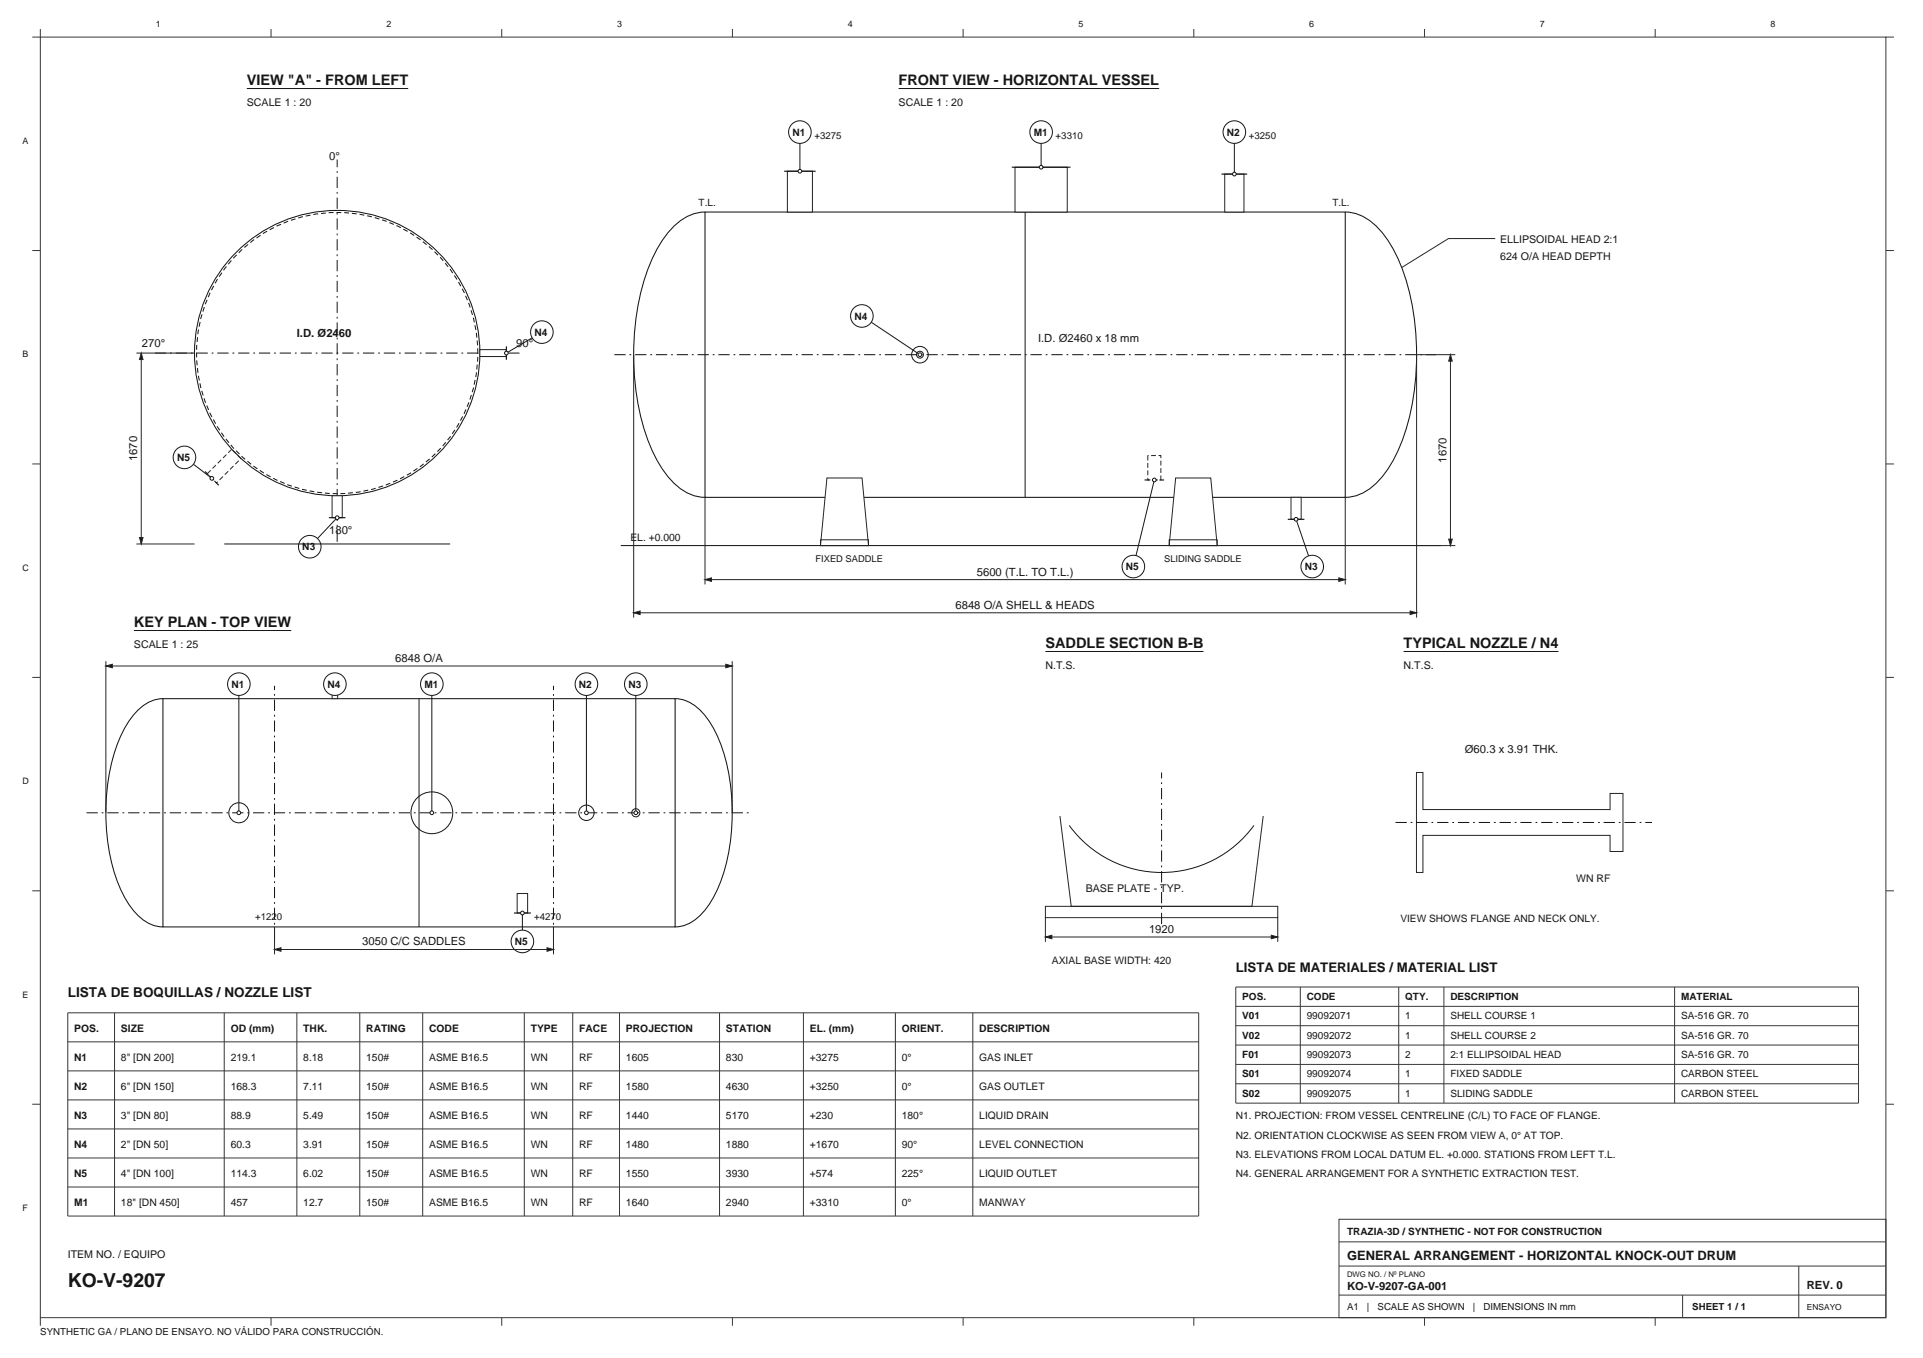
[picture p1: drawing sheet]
<svg xmlns="http://www.w3.org/2000/svg" width="841mm" height="594mm" viewBox="0 0 841 594" stroke-linecap="round" stroke-linejoin="round" font-family="sans-serif">
<g fill="none" stroke="#373737" stroke-width=".44">
<path d="M17.6 16.2h807.2v560.2h-807.2zM17.6 12.7v3.5h-3.5M118.5 12.7v3.5M219.4 12.7v3.5M320.3 12.7v3.5M421.2 12.7v3.5M522.1 12.7v3.5M623 12.7v3.5M723.9 12.7v3.5M824.8 16.2h3.5M14.1 109.6h3.5M824.8 109.6h3.5"/>
<path d="M14.1 202.9h3.5M824.8 202.9h3.5M14.1 296.3h3.5M824.8 296.3h3.5M14.1 389.7h3.5M824.8 389.7h3.5M14.1 483h3.5M824.8 483h3.5M585.6 533.3h239.2v43.1h-239.2zM585.6 553.8h239.2M585.6 543.2h239.2M786.7 553.8v22.6"/>
<path d="M17.6 576.4v3.5M118.5 576.4v3.5M219.4 576.4v3.5M320.3 576.4v3.5M421.2 576.4v3.5M522.1 576.4v3.5M585.6 566.5h239.2M623 576.4v3.5M723.9 576.4v3.5M735.9 566.5v9.9"/>
</g>
<path d="M308.3 92.7h280v124.8h-280zM308.3 92.7a21.1 21.1 0 0 0-15.7 8.6 74.4 74.4 0 0 0-14.4 37.3 112.8 112.8 0 0 0 6.7 57.8 39.8 39.8 0 0 0 15.1 18.9 17.1 17.1 0 0 0 8.3 2.2M588.3 92.7a21.1 21.1 0 0 1 15.8 8.6 74.4 74.4 0 0 1 14.3 37.3 112.8 112.8 0 0 1-6.6 57.8 39.8 39.8 0 0 1-15.2 18.9 17.1 17.1 0 0 1-8.3 2.2" fill="none" stroke="#151515" stroke-width=".46"/>
<path d="M448.3 92.7v124.8M271.5 238.6h358.6" fill="none" stroke="#151515" stroke-width=".44"/>
<path d="M268.7 155.1h359.3" fill="none" stroke="#151515" stroke-width=".44" stroke-dasharray="4.9 1.7 .8 1.7" stroke-linecap="butt"/>
<path d="M361.7 209.1h15.3l2.8 29.5h-21z" fill-rule="evenodd" fill="#fff" stroke="#242424" stroke-width=".44"/>
<path d="M358.8 236.1h21v2.5h-21z" fill="none" stroke="#242424" stroke-width=".44"/>
<path d="M514.1 209.1h15.4l2.8 29.5h-21z" fill-rule="evenodd" fill="#fff" stroke="#242424" stroke-width=".44"/>
<path d="M511.3 236.1h21v2.5h-21z" fill="none" stroke="#242424" stroke-width=".44"/>
<path d="M344.4 74.9h10.9v17.8h-10.9z" fill-rule="evenodd" fill="#fff" stroke="#242424" stroke-width=".44"/>
<path d="M342.9 74.9h13.8" fill="none" stroke="#151515" stroke-width=".51"/>
<path d="M349.8 57.8v17.1" fill="none" stroke="#151515" stroke-width=".44"/>
<g fill="#fff" stroke="#151515" stroke-width=".44">
<circle cx="349.8" cy="74.9" r=".81"/>
<circle cx="349.8" cy="57.8" r="4.9"/>
</g>
<path d="M535.6 76.1h8.4v16.6h-8.4z" fill-rule="evenodd" fill="#fff" stroke="#242424" stroke-width=".44"/>
<path d="M534.2 76.1h11.2" fill="none" stroke="#151515" stroke-width=".51"/>
<path d="M539.8 57.8v18.3" fill="none" stroke="#151515" stroke-width=".44"/>
<g fill="#fff" stroke="#151515" stroke-width=".44">
<circle cx="539.8" cy="76.1" r=".81"/>
<circle cx="539.8" cy="57.8" r="4.9"/>
</g>
<path d="M564.6 217.5h4.5v9.6h-4.5z" fill-rule="evenodd" fill="#fff" stroke="#242424" stroke-width=".44"/>
<path d="M563.2 227.1h7.3" fill="none" stroke="#151515" stroke-width=".51"/>
<path d="M566.8 227.1l7.1 20.7" fill="none" stroke="#151515" stroke-width=".44"/>
<g fill="#fff" stroke="#151515" stroke-width=".44">
<circle cx="566.8" cy="227.1" r=".81"/>
<circle cx="573.9" cy="247.8" r="4.9"/>
</g>
<g fill="none" stroke="#151515" stroke-width=".44">
<path d="M376.9 138.2l25.4 16.9"/>
<circle cx="402.3" cy="155.1" r="3.6"/>
<circle cx="402.3" cy="155.1" r="1.51"/>
</g>
<g fill="#fff" stroke="#151515" stroke-width=".44">
<circle cx="402.3" cy="155.1" r=".81"/>
<circle cx="376.9" cy="138.2" r="4.9"/>
</g>
<path d="M502 199.3h5.7v10.6h-5.7z" fill="none" stroke="#242424" stroke-width=".44" stroke-dasharray="2.1 1.1" stroke-linecap="butt"/>
<path d="M500.6 209.9h8.5" fill="none" stroke="#151515" stroke-width=".51" stroke-dasharray="2.1 1.1" stroke-linecap="butt"/>
<path d="M504.8 209.9l-9.1 37.9" fill="none" stroke="#151515" stroke-width=".44"/>
<g fill="#fff" stroke="#151515" stroke-width=".44">
<circle cx="504.8" cy="209.9" r=".81"/>
<circle cx="495.7" cy="247.8" r="4.9"/>
</g>
<path d="M443.9 73.1h22.9v19.6h-22.9z" fill-rule="evenodd" fill="#fff" stroke="#242424" stroke-width=".44"/>
<path d="M442.5 73.1h25.7" fill="none" stroke="#151515" stroke-width=".51"/>
<path d="M455.3 57.8v15.3" fill="none" stroke="#151515" stroke-width=".44"/>
<g fill="#fff" stroke="#151515" stroke-width=".44">
<circle cx="455.3" cy="73.1" r=".81"/>
<circle cx="455.3" cy="57.8" r="4.9"/>
</g>
<path d="M653.9 104.3h-20.4l-20.5 12.7M308.3 217.5v38.1M588.3 217.5v38.1M308.3 253.5h280" fill="none" stroke="#242424" stroke-width=".44"/>
<g fill="#151515" stroke="#242424" stroke-width=".44">
<path d="M308.3 253.5l2.8-.7v1.5z"/>
<path d="M585.5 252.8l2.8 .7-2.8 .8z"/>
</g>
<path d="M277.1 155.1v115.1M619.5 155.1v115.1M277.1 268h342.4" fill="none" stroke="#242424" stroke-width=".44"/>
<g fill="#151515" stroke="#242424" stroke-width=".44">
<path d="M277.1 268l2.8-.7v1.5z"/>
<path d="M616.7 267.3l2.8 .7-2.8 .8z"/>
</g>
<path d="M619.5 155.1h17M634.3 155.1v83.5M619.5 238.6h17" fill="none" stroke="#242424" stroke-width=".44"/>
<g fill="#151515" stroke="#242424" stroke-width=".44">
<path d="M633.6 235.8h1.5l-.8 2.8z"/>
<path d="M634.3 155.1l.8 2.9h-1.5z"/>
</g>
<path d="M393 38.7h114" fill="none" stroke="#151515" stroke-width=".44"/>
<circle cx="147.5" cy="154.4" r="62.4" fill="none" stroke="#151515" stroke-width=".45"/>
<path d="M209 154.4a61.5 61.5 0 0 0-91.1-53.9 61.5 61.5 0 0 0-3.6 105.8 61.5 61.5 0 0 0 94.5-47.7l.2-4.2" fill="none" stroke="#151515" stroke-width=".45" stroke-dasharray="2.1 1.3" stroke-linecap="butt"/>
<path d="M67.7 154.4h159.5M147.5 237v-167.2" fill="none" stroke="#151515" stroke-width=".44" stroke-dasharray="4.9 1.7 .8 1.7" stroke-linecap="butt"/>
<path d="M145.2 216.8h4.5v9.6h-4.5z" fill-rule="evenodd" fill="#fff" stroke="#242424" stroke-width=".44"/>
<path d="M143.8 226.4h7.3" fill="none" stroke="#151515" stroke-width=".51"/>
<path d="M147.5 226.4l-12 12.7" fill="none" stroke="#151515" stroke-width=".44"/>
<g fill="#fff" stroke="#151515" stroke-width=".44">
<circle cx="147.5" cy="226.4" r=".81"/>
<circle cx="135.5" cy="239.1" r="4.9"/>
</g>
<path d="M209.9 152.9h11.6v3h-11.6z" fill-rule="evenodd" fill="#fff" stroke="#242424" stroke-width=".44"/>
<path d="M221.5 151.5v5.9" fill="none" stroke="#151515" stroke-width=".51"/>
<path d="M237 145.3l-15.5 9.1" fill="none" stroke="#151515" stroke-width=".44"/>
<g fill="#fff" stroke="#151515" stroke-width=".44">
<circle cx="221.5" cy="154.4" r=".81"/>
<circle cx="237" cy="145.3" r="4.9"/>
</g>
<path d="M90.6 207.2l10.7-10.7 4.1 4.1-10.7 10.7z" fill="none" stroke="#242424" stroke-width=".44" stroke-dasharray="2.1 1.1" stroke-linecap="butt"/>
<path d="M89.6 206.2l6.1 6.1" fill="none" stroke="#151515" stroke-width=".51" stroke-dasharray="2.1 1.1" stroke-linecap="butt"/>
<path d="M80.7 200.1l12 9.1" fill="none" stroke="#151515" stroke-width=".44"/>
<g fill="#fff" stroke="#151515" stroke-width=".44">
<circle cx="92.7" cy="209.2" r=".81"/>
<circle cx="80.7" cy="200.1" r="4.9"/>
</g>
<path d="M98.1 237.9h98.7" fill="none" stroke="#151515" stroke-width=".44"/>
<path d="M59.7 154.4h25.4M61.8 154.4v83.5M59.7 237.9h25.4" fill="none" stroke="#242424" stroke-width=".44"/>
<g fill="#151515" stroke="#242424" stroke-width=".44">
<path d="M61 235.1h1.6l-.8 2.8z"/>
<path d="M61.8 154.4l.8 2.9h-1.6z"/>
</g>
<g fill="none" stroke="#151515" stroke-width=".44">
<path d="M107.9 38.7h70.6M58.6 275.8h68.8M104.5 299.3v56.2M183.3 305.6v99.8"/>
<circle cx="104.5" cy="355.5" r="4.4"/>
</g>
<path d="M71.3 305.6h224v99.8h-224zM71.3 305.6a17.6 17.6 0 0 0-14 8.5 70.1 70.1 0 0 0-10.9 38 80.3 80.3 0 0 0 8.4 40.9 21.9 21.9 0 0 0 14.8 12.3l1.7 .1M295.3 305.6a17.6 17.6 0 0 1 13.9 8.5 70.1 70.1 0 0 1 11 38 80.3 80.3 0 0 1-8.5 40.9 21.9 21.9 0 0 1-14.7 12.3l-1.7 .1" fill="none" stroke="#151515" stroke-width=".46"/>
<path d="M37.8 355.5h290.9" fill="none" stroke="#151515" stroke-width=".44" stroke-dasharray="4.9 1.7 .8 1.7" stroke-linecap="butt"/>
<g fill="#fff" stroke="#151515" stroke-width=".44">
<circle cx="104.5" cy="355.5" r=".81"/>
<circle cx="104.5" cy="299.3" r="4.9"/>
</g>
<g fill="none" stroke="#151515" stroke-width=".44">
<path d="M256.5 299.3v56.2"/>
<circle cx="256.5" cy="355.5" r="3.4"/>
</g>
<g fill="#fff" stroke="#151515" stroke-width=".44">
<circle cx="256.5" cy="355.5" r=".81"/>
<circle cx="256.5" cy="299.3" r="4.9"/>
</g>
<g fill="none" stroke="#151515" stroke-width=".44">
<path d="M278.1 299.3v56.2"/>
<circle cx="278.1" cy="355.5" r="1.78"/>
</g>
<g fill="#fff" stroke="#151515" stroke-width=".44">
<circle cx="278.1" cy="355.5" r=".81"/>
<circle cx="278.1" cy="299.3" r="4.9"/>
</g>
<path d="M145.3 296.3h2.4v9.3h-2.4z" fill-rule="evenodd" fill="#fff" stroke="#242424" stroke-width=".44"/>
<path d="M143.8 296.3h5.3" fill="none" stroke="#151515" stroke-width=".51"/>
<path d="M146.5 296.3v3" fill="none" stroke="#151515" stroke-width=".44"/>
<g fill="#fff" stroke="#151515" stroke-width=".44">
<circle cx="146.5" cy="296.3" r=".81"/>
<circle cx="146.5" cy="299.3" r="4.9"/>
</g>
<path d="M226.2 390.8h4.5v8.6h-4.5z" fill-rule="evenodd" fill="#fff" stroke="#242424" stroke-width=".44"/>
<path d="M224.8 399.4h7.4" fill="none" stroke="#151515" stroke-width=".51"/>
<path d="M228.5 399.4v12.4" fill="none" stroke="#151515" stroke-width=".44"/>
<g fill="#fff" stroke="#151515" stroke-width=".44">
<circle cx="228.5" cy="399.4" r=".81"/>
<circle cx="228.5" cy="411.8" r="4.9"/>
</g>
<g fill="none" stroke="#151515" stroke-width=".44">
<path d="M188.9 299.3v56.2"/>
<circle cx="188.9" cy="355.5" r="9.1"/>
</g>
<g fill="#fff" stroke="#151515" stroke-width=".44">
<circle cx="188.9" cy="355.5" r=".81"/>
<circle cx="188.9" cy="299.3" r="4.9"/>
</g>
<path d="M120.1 411.1v-111.1M242.1 411.1v-111.1" fill="none" stroke="#151515" stroke-width=".44" stroke-dasharray="4.9 1.7 .8 1.7" stroke-linecap="butt"/>
<path d="M120.1 405.4v12M120.1 415.3h122M242.1 405.4v12" fill="none" stroke="#242424" stroke-width=".44"/>
<g fill="#151515" stroke="#242424" stroke-width=".44">
<path d="M120.1 415.3l2.8-.8v1.6z"/>
<path d="M239.2 414.5l2.9 .8-2.9 .8z"/>
</g>
<path d="M46.3 289.2v66.3M46.3 291.3h273.9M320.2 289.2v66.3" fill="none" stroke="#242424" stroke-width=".44"/>
<g fill="#151515" stroke="#242424" stroke-width=".44">
<path d="M46.3 291.3l2.8-.8v1.6z"/>
<path d="M317.4 290.5l2.8 .8-2.8 .8z"/>
</g>
<path d="M457.2 285h69.1M467.6 361.1a49.9 49.9 0 0 0 80.8 0" fill="none" stroke="#151515" stroke-width=".44"/>
<path d="M463.5 356.9l5 39.5h79l4.9-39.5M457.2 396.4h101.6v5h-101.6zM457.2 401.4v10.6M457.2 409.9h101.6M558.8 401.4v10.6" fill="none" stroke="#242424" stroke-width=".44"/>
<path d="M508 404.2v-66.3" fill="none" stroke="#151515" stroke-width=".44" stroke-dasharray="4.9 1.7 .8 1.7" stroke-linecap="butt"/>
<g fill="#151515" stroke="#242424" stroke-width=".44">
<path d="M457.2 409.9l2.8-.8v1.5z"/>
<path d="M556 409.1l2.8 .8-2.8 .7z"/>
</g>
<path d="M613.8 285h67.8" fill="none" stroke="#151515" stroke-width=".44"/>
<path d="M619.5 337.9h2.8v16.2h81.8v-7h5.7v25.4h-5.7v-7.1h-81.8v16.2h-2.8z" fill="none" stroke="#242424" stroke-width=".44"/>
<path d="M610.3 359.8h112.2" fill="none" stroke="#151515" stroke-width=".44" stroke-dasharray="4.9 1.7 .8 1.7" stroke-linecap="butt"/>
<g fill="none" stroke="#373737" stroke-width=".44">
<path d="M540.5 431.7h272.3v50.8h-272.3zM568.7 431.7v50.8M611.7 431.7v50.8M631.5 431.7v50.8M732.4 431.7v50.8M29.6 443h494.6v88.9h-494.6zM29.6 455.7h494.6M50.1 443v88.9M98.1 443v88.9M129.8 443v88.9M157.3 443v88.9M184.9 443v88.9"/>
<path d="M229.3 443v88.9M250.5 443v88.9M270.9 443v88.9M314.7 443v88.9M351.4 443v88.9M391.6 443v88.9M425.4 443v88.9M540.5 440.2h272.3M540.5 448.7h272.3M540.5 457.1h272.3M29.6 468.4h494.6M540.5 465.6h272.3"/>
<path d="M540.5 474.1h272.3M29.6 481.1h494.6M29.6 493.8h494.6M29.6 506.5h494.6M29.6 519.2h494.6"/>
</g>
<text font-size="8.5" fill="#151515" x="29.6" y="563">KO-V-9207</text>
<g font-size="6.3" fill="#151515">
<text x="107.9" y="37.3">VIEW &quot;A&quot; - FROM LEFT</text>
<text x="393" y="37.3">FRONT VIEW - HORIZONTAL VESSEL</text>
<text x="58.6" y="274.4">KEY PLAN - TOP VIEW</text>
<text x="457.2" y="283.6">SADDLE SECTION B-B</text>
<text x="613.8" y="283.6">TYPICAL NOZZLE / N4</text>
</g>
<text font-size="5.9" fill="#151515" x="29.6" y="436">LISTA DE BOQUILLAS / NOZZLE LIST</text>
<text font-size="5.8" fill="#151515" x="540.5" y="425.4">LISTA DE MATERIALES / MATERIAL LIST</text>
<text font-size="5.6" fill="#151515" x="589.1" y="551">GENERAL ARRANGEMENT - HORIZONTAL KNOCK-OUT DRUM</text>
<g font-size="4.9" fill="#151515">
<text x="143.9" y="69.8">0°</text>
<text x="129.8" y="147.4">I.D. Ø2460</text>
<text x="454" y="149.5">I.D. Ø2460 x 18 mm</text>
<text x="62.1" y="151.6">270°</text>
<text x="225.8" y="151.6">90°</text>
<text x="60" y="201.7" transform="rotate(-90 60 201.7)">1670</text>
<text x="632.6" y="202.4" transform="rotate(-90 632.6 202.4)">1670</text>
<text x="143.9" y="233.5">180°</text>
<text x="427.2" y="251.8">5600 (T.L. TO T.L.)</text>
<text x="417.9" y="266.3">6848 O/A SHELL &amp; HEADS</text>
<text x="172.8" y="289.6">6848 O/A</text>
<text x="640.6" y="329.4">Ø60.3 x 3.91 THK.</text>
<text x="158.4" y="413.6">3050 C/C SADDLES</text>
<text x="502.5" y="408.1">1920</text>
<text x="790.2" y="563.7">REV. 0</text>
<text x="589.1" y="564.4">KO-V-9207-GA-001</text>
</g>
<g font-size="4.7" fill="#151515">
<text x="107.9" y="46.5">SCALE 1 : 20</text>
<text x="393" y="46.5">SCALE 1 : 20</text>
<text x="656.1" y="106.5">ELLIPSOIDAL HEAD 2:1</text>
<text x="656.1" y="113.5">624 O/A HEAD DEPTH</text>
<text x="58.6" y="283.6">SCALE 1 : 25</text>
<text x="457.2" y="292.7">N.T.S.</text>
<text x="613.8" y="292.7">N.T.S.</text>
<text x="474.8" y="390.1">BASE PLATE - TYP.</text>
<text x="29.6" y="550.3">ITEM NO. / EQUIPO</text>
</g>
<text font-size="4.6" fill="#151515" x="689.3" y="385.9">WN RF</text>
<g font-size="4.5" fill="#151515">
<text x="275.7" y="236.5">EL. +0.000</text>
<text x="460" y="421.8">AXIAL BASE WIDTH: 420</text>
<text x="32.5" y="451.5">POS.</text>
<text x="52.9" y="451.5">SIZE</text>
<text x="100.9" y="451.5">OD (mm)</text>
<text x="132.6" y="451.5">THK.</text>
<text x="160.2" y="451.5">RATING</text>
<text x="187.7" y="451.5">CODE</text>
<text x="232.1" y="451.5">TYPE</text>
<text x="253.3" y="451.5">FACE</text>
<text x="273.8" y="451.5">PROJECTION</text>
<text x="317.5" y="451.5">STATION</text>
<text x="354.2" y="451.5">EL. (mm)</text>
<text x="394.4" y="451.5">ORIENT.</text>
<text x="428.3" y="451.5">DESCRIPTION</text>
<text x="32.5" y="464.2">N1</text>
<text x="52.9" y="464.2">8&quot; [DN 200]</text>
<text x="100.9" y="464.2">219.1</text>
<text x="132.6" y="464.2">8.18</text>
<text x="160.2" y="464.2">150#</text>
<text x="187.7" y="464.2">ASME B16.5</text>
<text x="232.1" y="464.2">WN</text>
<text x="253.3" y="464.2">RF</text>
<text x="273.8" y="464.2">1605</text>
<text x="317.5" y="464.2">830</text>
<text x="354.2" y="464.2">+3275</text>
<text x="394.4" y="464.2">0°</text>
<text x="428.3" y="464.2">GAS INLET</text>
<text x="32.5" y="476.9">N2</text>
<text x="52.9" y="476.9">6&quot; [DN 150]</text>
<text x="100.9" y="476.9">168.3</text>
<text x="132.6" y="476.9">7.11</text>
<text x="160.2" y="476.9">150#</text>
<text x="187.7" y="476.9">ASME B16.5</text>
<text x="232.1" y="476.9">WN</text>
<text x="253.3" y="476.9">RF</text>
<text x="273.8" y="476.9">1580</text>
<text x="317.5" y="476.9">4630</text>
<text x="354.2" y="476.9">+3250</text>
<text x="394.4" y="476.9">0°</text>
<text x="428.3" y="476.9">GAS OUTLET</text>
<text x="32.5" y="489.6">N3</text>
<text x="52.9" y="489.6">3&quot; [DN 80]</text>
<text x="100.9" y="489.6">88.9</text>
<text x="132.6" y="489.6">5.49</text>
<text x="160.2" y="489.6">150#</text>
<text x="187.7" y="489.6">ASME B16.5</text>
<text x="232.1" y="489.6">WN</text>
<text x="253.3" y="489.6">RF</text>
<text x="273.8" y="489.6">1440</text>
<text x="317.5" y="489.6">5170</text>
<text x="354.2" y="489.6">+230</text>
<text x="394.4" y="489.6">180°</text>
<text x="428.3" y="489.6">LIQUID DRAIN</text>
<text x="32.5" y="502.3">N4</text>
<text x="52.9" y="502.3">2&quot; [DN 50]</text>
<text x="100.9" y="502.3">60.3</text>
<text x="132.6" y="502.3">3.91</text>
<text x="160.2" y="502.3">150#</text>
<text x="187.7" y="502.3">ASME B16.5</text>
<text x="232.1" y="502.3">WN</text>
<text x="253.3" y="502.3">RF</text>
<text x="273.8" y="502.3">1480</text>
<text x="317.5" y="502.3">1880</text>
<text x="354.2" y="502.3">+1670</text>
<text x="394.4" y="502.3">90°</text>
<text x="428.3" y="502.3">LEVEL CONNECTION</text>
<text x="32.5" y="515">N5</text>
<text x="52.9" y="515">4&quot; [DN 100]</text>
<text x="100.9" y="515">114.3</text>
<text x="132.6" y="515">6.02</text>
<text x="160.2" y="515">150#</text>
<text x="187.7" y="515">ASME B16.5</text>
<text x="232.1" y="515">WN</text>
<text x="253.3" y="515">RF</text>
<text x="273.8" y="515">1550</text>
<text x="317.5" y="515">3930</text>
<text x="354.2" y="515">+574</text>
<text x="394.4" y="515">225°</text>
<text x="428.3" y="515">LIQUID OUTLET</text>
<text x="32.5" y="527.7">M1</text>
<text x="52.9" y="527.7">18&quot; [DN 450]</text>
<text x="100.9" y="527.7">457</text>
<text x="132.6" y="527.7">12.7</text>
<text x="160.2" y="527.7">150#</text>
<text x="187.7" y="527.7">ASME B16.5</text>
<text x="232.1" y="527.7">WN</text>
<text x="253.3" y="527.7">RF</text>
<text x="273.8" y="527.7">1640</text>
<text x="317.5" y="527.7">2940</text>
<text x="354.2" y="527.7">+3310</text>
<text x="394.4" y="527.7">0°</text>
<text x="428.3" y="527.7">MANWAY</text>
</g>
<g font-size="4.4" fill="#151515">
<text x="346.6" y="59.4">N1</text>
<text x="452.1" y="59.4">M1</text>
<text x="536.6" y="59.4">N2</text>
<text x="305.5" y="89.9">T.L.</text>
<text x="582.7" y="89.9">T.L.</text>
<text x="373.7" y="139.8">N4</text>
<text x="233.7" y="146.9">N4</text>
<text x="77.4" y="201.7">N5</text>
<text x="132.2" y="240.7">N3</text>
<text x="492.4" y="249.4">N5</text>
<text x="570.6" y="249.4">N3</text>
<text x="101.2" y="300.8">N1</text>
<text x="143.2" y="300.8">N4</text>
<text x="185.6" y="300.8">M1</text>
<text x="253.2" y="300.8">N2</text>
<text x="274.8" y="300.8">N3</text>
<text x="612.4" y="403.5">VIEW SHOWS FLANGE AND NECK ONLY.</text>
<text x="225.2" y="413.4">N5</text>
<text x="543.3" y="437.4">POS.</text>
<text x="571.5" y="437.4">CODE</text>
<text x="614.5" y="437.4">QTY.</text>
<text x="634.3" y="437.4">DESCRIPTION</text>
<text x="735.2" y="437.4">MATERIAL</text>
<text x="543.3" y="445.9">V01</text>
<text x="571.5" y="445.9">99092071</text>
<text x="614.5" y="445.9">1</text>
<text x="634.3" y="445.9">SHELL COURSE 1</text>
<text x="735.2" y="445.9">SA-516 GR. 70</text>
<text x="543.3" y="454.3">V02</text>
<text x="571.5" y="454.3">99092072</text>
<text x="614.5" y="454.3">1</text>
<text x="634.3" y="454.3">SHELL COURSE 2</text>
<text x="735.2" y="454.3">SA-516 GR. 70</text>
<text x="543.3" y="462.8">F01</text>
<text x="571.5" y="462.8">99092073</text>
<text x="614.5" y="462.8">2</text>
<text x="634.3" y="462.8">2:1 ELLIPSOIDAL HEAD</text>
<text x="735.2" y="462.8">SA-516 GR. 70</text>
<text x="543.3" y="471.3">S01</text>
<text x="571.5" y="471.3">99092074</text>
<text x="614.5" y="471.3">1</text>
<text x="634.3" y="471.3">FIXED SADDLE</text>
<text x="735.2" y="471.3">CARBON STEEL</text>
<text x="543.3" y="479.7">S02</text>
<text x="571.5" y="479.7">99092075</text>
<text x="614.5" y="479.7">1</text>
<text x="634.3" y="479.7">SLIDING SADDLE</text>
<text x="735.2" y="479.7">CARBON STEEL</text>
<text x="540.5" y="489.6">N1. PROJECTION: FROM VESSEL CENTRELINE (C/L) TO FACE OF FLANGE.</text>
<text x="540.5" y="498">N2. ORIENTATION CLOCKWISE AS SEEN FROM VIEW A, 0° AT TOP.</text>
<text x="540.5" y="506.5">N3. ELEVATIONS FROM LOCAL DATUM EL. +0.000. STATIONS FROM LEFT T.L.</text>
<text x="540.5" y="515">N4. GENERAL ARRANGEMENT FOR A SYNTHETIC EXTRACTION TEST.</text>
<text x="589.1" y="540.4">TRAZIA-3D / SYNTHETIC - NOT FOR CONSTRUCTION</text>
</g>
<g font-size="4.2" fill="#151515">
<text x="356.2" y="60.6">+3275</text>
<text x="461.7" y="60.6">+3310</text>
<text x="546.2" y="60.6">+3250</text>
<text x="111.6" y="402.6">+1220</text>
<text x="233.6" y="402.6">+4270</text>
<text x="589.1" y="572.8">A1</text>
<text x="597.8" y="572.8">|</text>
<text x="602.5" y="572.8">SCALE AS SHOWN</text>
<text x="644.1" y="572.8">|</text>
<text x="648.7" y="572.8">DIMENSIONS IN mm</text>
<text x="740.1" y="572.8">SHEET 1 / 1</text>
<text x="17.6" y="584.1">SYNTHETIC GA / PLANO DE ENSAYO. NO VÁLIDO PARA CONSTRUCCIÓN.</text>
</g>
<g font-size="4.1" fill="#151515">
<text x="356.6" y="245.7">FIXED SADDLE</text>
<text x="509.1" y="245.7">SLIDING SADDLE</text>
</g>
<g font-size="3.9" fill="#151515">
<text x="68.1" y="12">1</text>
<text x="169" y="12">2</text>
<text x="269.9" y="12">3</text>
<text x="370.8" y="12">4</text>
<text x="471.7" y="12">5</text>
<text x="572.5" y="12">6</text>
<text x="673.4" y="12">7</text>
<text x="774.3" y="12">8</text>
<text x="9.9" y="62.9">A</text>
<text x="9.9" y="156.3">B</text>
<text x="9.9" y="249.6">C</text>
<text x="9.9" y="343">D</text>
<text x="9.9" y="436.3">E</text>
<text x="9.9" y="529.7">F</text>
</g>
<text font-size="3.7" fill="#151515" x="790.2" y="572.8">ENSAYO</text>
<text font-size="3.4" fill="#151515" x="589.1" y="558.7">DWG NO. / Nº PLANO</text>
</svg>
